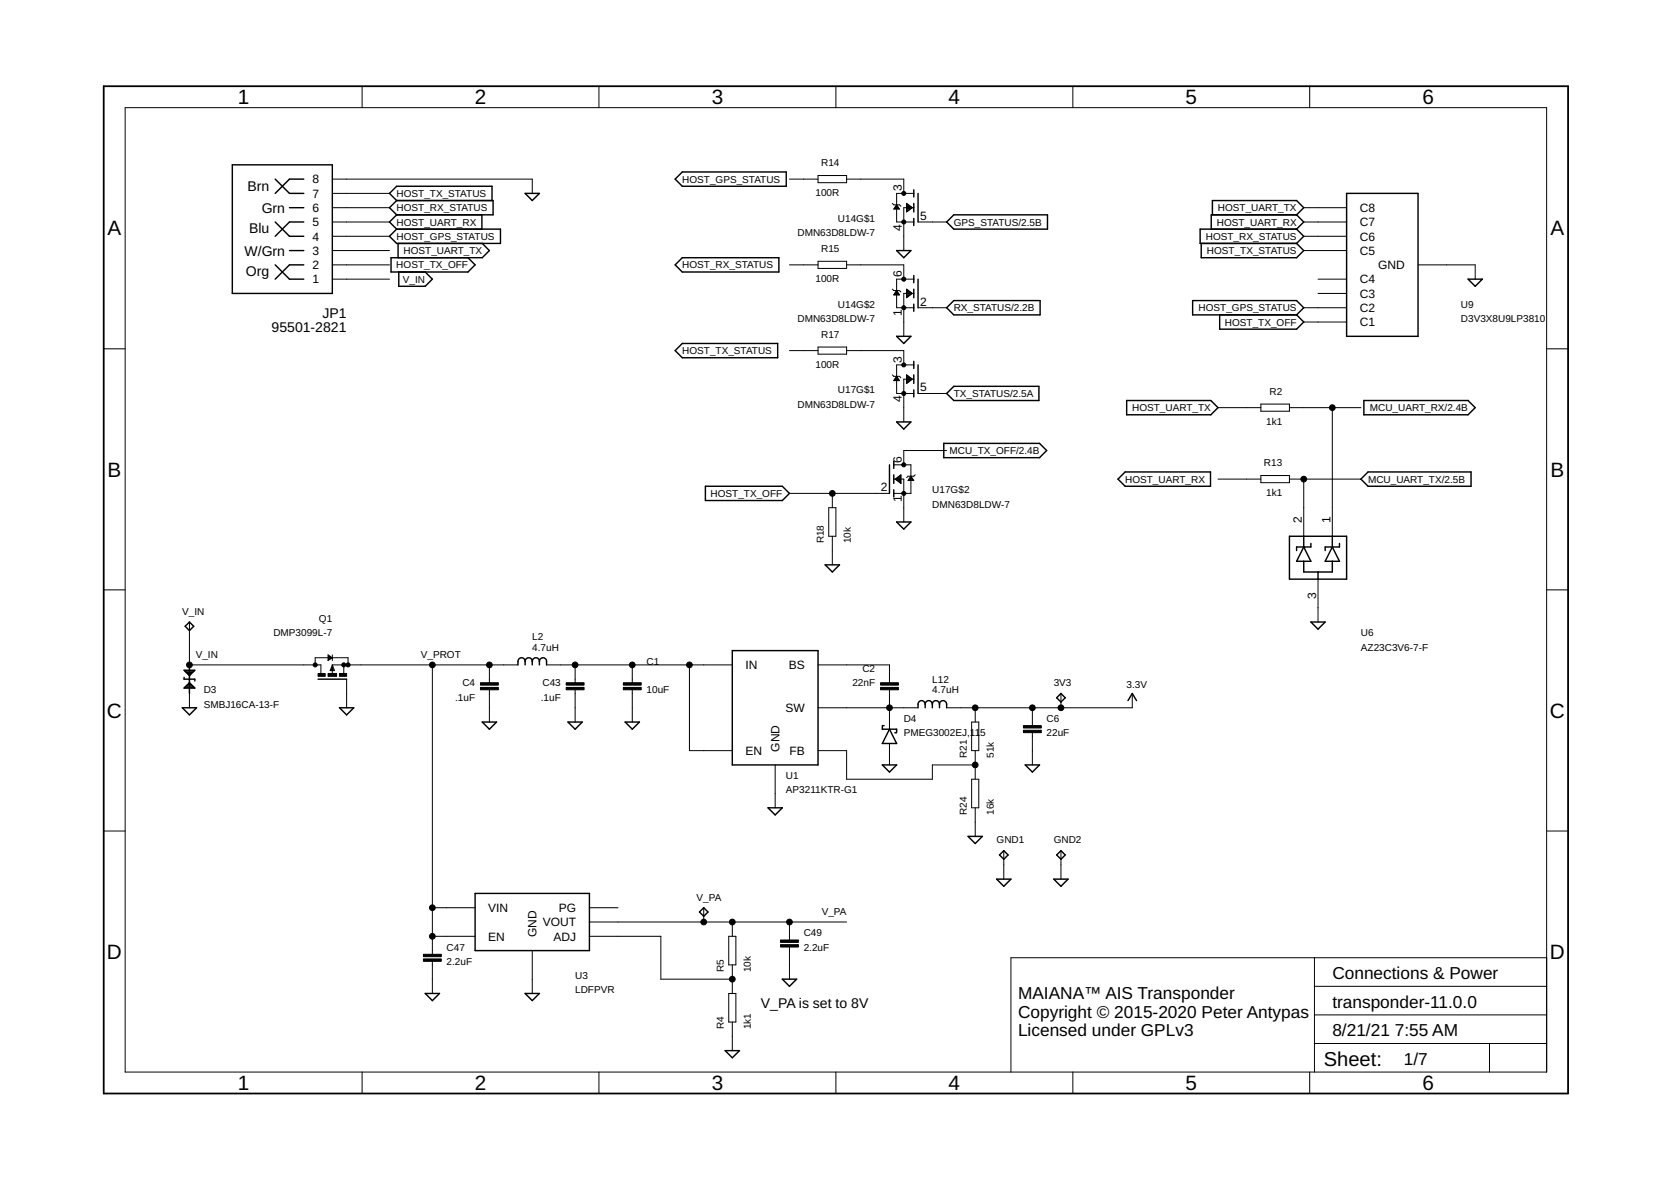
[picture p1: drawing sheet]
<svg xmlns="http://www.w3.org/2000/svg" width="297mm" height="210mm" viewBox="0 0 297 210" stroke-linecap="round" stroke-linejoin="round" font-family="sans-serif">
<g fill="none" stroke="#000" stroke-width=".25">
<path d="M41.3 29.3h17.8v22.9h-17.8zM48.9 31.8l2.6 2.6h2.5M48.9 39.5l2.6 2.5h2.5M51.5 36.9h2.5M54 31.8h-2.5l-2.6 2.6M54 39.5h-2.5l-2.6 2.5M70.5 35.6h17.2v2.6h-17.2M70.5 38.2l-1.3 1.3 1.3 1.2M70.5 35.6l-1.3-1.2 1.3-1.3h17v2.5M70.5 35.6l-1.3 1.3 1.3 1.3M85.7 38.2v2.5M93.3 34.4h2.6l-1.3 1.2z"/>
<path d="M120 31.8l1.3-1.2h18.5v2.5h-18.5zM162.4 33.7v1.3M162.4 36.2v1.5M162.4 38.8v1.3M163.2 34.4v5.1M169.5 38.2h16.7v2.5h-16.7l-1.2-1.2zM215.5 38.2v-2.6h15l1.3 1.3-1.3 1.3M230.5 38.2h-15.2v2.5M230.5 38.2l1.3 1.3-1.3 1.2M239.4 34.4h12.7v25.4h-12.7zM48.9 47.1l2.6 2.5h2.5M51.5 44.5h2.5"/>
<path d="M54 47.1h-2.5l-2.6 2.5M69.2 42l1.3-1.3h18.5v2.6h-18.5zM70.8 43.3v2.5M70.9 48.3v2.6h4.7l1.3-1.3-1.3-1.3M85.7 43.3l1.3 1.2-1.3 1.3h-16.2v2.5h13.7l1.3-1.2-1.3-1.3M120 47.1l1.3-1.3h17.2v2.5h-17.2zM159.4 44.5h2.5l-1.2 1.3zM159.4 59.8h2.5l-1.2 1.2zM162.4 49v1.2M162.4 51.4v1.5M162.4 54.1v1.2M163.2 49.6v5.1"/>
<path d="M168.3 54.7l1.2-1.3h15.4v2.6h-15.4zM212 53.4h18.5l1.3 1.3-1.3 1.3h-18.5zM213.5 43.3v2.5h17l1.3-1.3-1.3-1.2M216.8 56v2.5h13.7l1.3-1.3-1.3-1.2M230.5 40.7h-17.2v2.6h17.2M230.5 40.7l1.3 1.3-1.3 1.3M261 49.6h2.5l-1.3 1.3zM120 62.3l1.3-1.3h16.9v2.6h-16.9zM159.4 75h2.5l-1.2 1.3zM162.4 64.2v1.3M162.4 66.6v1.6M162.4 69.3v1.2"/>
<path d="M163.2 64.9v5M167.8 78.8h17l1.3 1.3-1.3 1.2h-17zM168.3 69.9l1.2-1.2h15.2v2.5h-15.2zM200.3 71.2h14.9l1.3 1.3-1.3 1.2h-14.9zM242.4 71.2h18.6l1.2 1.3-1.2 1.2h-18.6zM125.4 86.4h13.7l1.2 1.3-1.2 1.3h-13.7zM158.1 82.6v5.1M158.9 82v1.2M158.9 84.4v1.5M158.9 87.1v1.2M159.4 92.8h2.5l-1.2 1.2zM198.7 85.2l1.3-1.3h15.2v2.5h-15.2z"/>
<path d="M229.2 95.3h10.2v7.6h-10.2zM231.8 97.2l1.2 2.6h-2.5zM231.8 95.3v1.9M231.8 99.8v1.9h5v-1.9M233 96.6v.6h-2.5v.7M236.8 97.2l1.3 2.6h-2.5zM236.8 95.3v1.9M238.1 96.6v.6h-2.5v.7M243.2 83.9h18.3v2.5h-18.3l-1.3-1.2zM32.7 119.1h1.9l-.9 1zM32.9 119.3h1.6M32.9 111.3l.8-.7 .7 .7-.7 .8z"/>
<path d="M33.1 119.5h1.2M33.3 119.7h.8M33.5 119.9h.3M33.7 118.2v.9M58.4 116.6l.4 .3-.4 .3zM59.1 118.6l-.2 .5h.3l-.1-.4M93.3 117.5a.63 .63 0 0 0-.6-.6 .63 .63 0 0 0-.6 .6v.7M93.3 117.5a.63 .63 0 0 1 .7-.6 .63 .63 0 0 1 .6 .6M93.3 117.5v.7M94.6 117.5a.63 .63 0 0 1 .6-.6 .63 .63 0 0 1 .7 .6M94.6 117.5v.7M95.9 117.5a.63 .63 0 0 1 .6-.6 .63 .63 0 0 1 .7 .6v.7"/>
<path d="M95.9 117.5v.7M130.2 115.6h15.2v20.4h-15.2zM146.7 100.4h2.5l-1.2 1.3zM233 110.6h2.6l-1.3 1.2zM234.3 101.7v1.2M32.4 125.8h2.5l-1.2 1.3zM32.7 120.4v.3h1.9v.3M32.9 122.1h1.6M33.1 121.9h1.1M33.3 121.7h.7M33.5 121.5h.3M33.7 121.3l.9 1h-1.9z"/>
<path d="M33.7 120.1v1.2M33.7 122.3v1M56.5 120.7h5.1M60.3 125.8h2.6l-1.3 1.3zM85.7 128.3h2.6l-1.3 1.3zM101 128.3h2.5l-1.3 1.3zM111.1 128.3h2.6l-1.3 1.3zM156.8 136h2.6l-1.3 1.2zM156.8 129.1v.5h2.6v.5M156.8 129h.4M158.1 129.6l1.3 2.5h-2.6zM159.1 130.2h.3"/>
<path d="M164.5 125.2a.63 .63 0 0 0-.7-.7 .63 .63 0 0 0-.6 .7v.6M164.5 125.2a.63 .63 0 0 1 .6-.7 .63 .63 0 0 1 .6 .7M164.5 125.2v.6M165.7 125.2a.63 .63 0 0 1 .7-.7 .63 .63 0 0 1 .6 .7M165.7 125.2v.6M167 125.2a.63 .63 0 0 1 .6-.7 .63 .63 0 0 1 .7 .7v.6M167 125.2v.6M182.2 136h2.6l-1.3 1.2zM187.8 124l.8-.7 .8 .7-.8 .8zM200.5 124.5l.8-1.2 .7 1.2M84.5 158.8h20.3v10.2h-20.3zM136.5 143.6h2.6l-1.3 1.2z"/>
<path d="M172.1 148.7h2.5l-1.2 1.2zM177.2 156.3h2.5l-1.3 1.2zM177.7 152l.7-.8 .8 .8-.8 .7zM187.3 156.3h2.6l-1.3 1.2zM187.8 152l.8-.8 .8 .8-.8 .7zM75.6 176.6h2.5l-1.2 1.2zM93.3 176.6h2.6l-1.3 1.2zM124.3 162.1l.8-.8 .8 .8-.8 .8zM139.1 174h2.5l-1.3 1.3zM128.9 186.7h2.5l-1.2 1.3z"/>
</g>
<g fill="none" stroke="#000" stroke-width=".18">
<path d="M22.2 19.1h252.7v171.4h-252.7zM64.4 15.3v3.8M106.5 15.3v3.8M148.6 15.3v3.8M190.7 15.3v3.8M232.8 15.3v3.8M59.1 31.8h35.5v2.6M59.1 34.4h10.1M59.1 36.9h10.1M59.1 39.5h10.1M140.3 31.8h5.1M145.4 31.2h5.1v1.3h-5.1z"/>
<path d="M150.5 31.8h10.2v2.6M158.6 36.2l.3 .2h1l.2 .3M158.9 37.1h.9M159 37h.7M159.1 36.8h.6M159.2 36.7h.4M159.3 36.6h.2M159.3 36.5h.1M159.4 36.4l.5 .8h-1zM161.2 37.1h.8M161.2 37h.9M161.2 36.8h.9"/>
<path d="M161.2 36.7h.7M161.2 36.6h.6M161.2 36.5h.4M161.2 36.2l1 .7-1 .8zM161.2 37.5h.1M161.2 37.4h.3M161.2 37.3h.4M161.2 37.2h.6M161.2 36.3h.2M161.2 36.2h.1M162.4 34.4h-3v5.1h3M162.4 36.9h-1.7v7.6"/>
<path d="M163.2 39.5h5.1M231.8 36.9h7.6M231.8 39.5h7.6M59.1 49.6h10.1M59.1 47.1h10.1M59.1 44.5h10.1M59.1 42h10.1M140.3 47.1h5.1M145.4 46.4h5.1v1.3h-5.1zM150.5 47.1h10.2v2.5M158.6 51.4l.3 .2h1l.2 .3M159 52.3h.8"/>
<path d="M159 52.2h.7M159.1 52h.5M159.2 51.9h.4M159.3 51.8h.2M159.4 51.7h.1M159.4 51.6l.5 .8h-1zM161.2 51.4l1 .8-1 .7zM161.2 52.4h.7M161.2 52.3h.8M161.2 52h.8M161.2 51.9h.7M161.2 51.8h.5"/>
<path d="M161.2 51.7h.3M161.2 52.9h.1M161.2 52.7h.2M161.2 52.6h.3M161.2 52.5h.5M161.2 51.5h.2M161.2 51.4h.1M162.4 49.6h-3v5.1h3M162.4 52.2h-1.7v7.6M163.2 54.7h5.1M231.8 44.5h7.6M231.8 42h7.6"/>
<path d="M231.8 57.2h7.6M231.8 54.7h7.6M234.3 49.6h5.1M234.3 52.2h5.1M252.1 47.1h10.1v2.5M18.4 62h3.8M140.3 62.3h5.1M145.4 61.7h5.1v1.2h-5.1zM150.5 62.3h10.2v2.6M158.6 66.6l.3 .3h1l.2 .2M158.9 67.6h1M159 67.5h.8"/>
<path d="M159.1 67.4h.6M159.2 67.2h.4M159.2 67.1h.3M159.3 67h.1M159.4 66.9l.5 .7h-1zM161.2 66.6l1 .8-1 .8zM161.2 66.9h.3M161.2 67.6h.7M161.2 67.5h.9M161.2 67.4h.9M161.2 67.2h.8M161.2 67.1h.6"/>
<path d="M161.2 67h.4M161.2 68.1h.1M161.2 67.9h.2M161.2 67.8h.4M161.2 67.7h.5M161.2 66.7h.1M161.2 66.6v.1M162.4 67.4h-1.7v7.6M162.4 64.9h-3v5h3M163.2 69.9h5.1M216.5 72.5h7.6M224.1 71.8h5.1v1.3h-5.1z"/>
<path d="M229.2 72.5h12.7M236.8 72.5v22.8M274.9 62h3.8M140.3 87.7h17.8M147.3 90.2h1.3v5.1h-1.3zM148 87.7v2.5M148 95.3v5.1M158.9 85.2h1.8v7.6M158.9 82.6h3v5.1h-3M159.1 85.2l1-.8v1.5zM159.2 85.2h.9M159.2 85.1h.9"/>
<path d="M159.3 85.3h.8M159.4 85h.7M159.5 85.4h.6M159.6 84.8h.5M159.7 85.6h.4M159.7 84.7h.4M159.8 85.7h.3M159.9 84.6h.2M160 85.8h.1M160 84.5h.1M160.1 85.9h.1M161.5 85.3h.9"/>
<path d="M161.6 85.2h.7M161.6 85.1h.6M161.7 85h.4M161.8 84.8h.3M161.9 84.7h.1M161.9 84.6l.5 .8h-1zM162.7 84.4l-.3 .2h-1l-.2 .3M168.3 80.1h-7.6v2.5M216.5 85.2h7.6M224.1 84.5h5.1v1.3h-5.1zM229.2 85.2h12.7M231.8 85.2v10.1"/>
<path d="M18.4 104.8h3.8M33.7 118.2h23.3v1.5M33.7 110.6v15.2M56 118.2v-1.3h5.9v1.3M58.3 116.4l.8 .5-.8 .5zM59.1 118.2h33M59.1 118.2l.4 1h-.8zM59.1 116.4v1M59.1 118.2v1.5M61.1 118.2v1.5M76.9 118.2v51.4M87 118.2v3.1"/>
<path d="M97.2 118.2h33M102.2 118.2v3.1M112.4 118.2v3.1M122.6 118.2v15.2h7.6M145.4 118.2h12.7v3.1M234.3 102.9v7.7M274.9 104.8h3.8M61.6 120.7v5.1M87 122.6v5.7M102.2 122.6v5.7M112.4 122.6v5.7M137.8 136v7.6"/>
<path d="M145.4 133.4h5.1v5.1h15.2v-2.5h7.7M145.4 125.8h17.8M158.1 122.6v7M158.1 132.1v3.9M172.7 128.3h1.3v5.1h-1.3zM172.7 138.5h1.3v5.1h-1.3zM173.4 125.8v2.5M173.4 133.4v5.1M183.5 125.8v3.2M183.5 130.2v5.8M188.6 123.3v2.5M201.3 123.3v2.5h-33"/>
<path d="M18.4 147.7h3.8M173.4 143.6v5.1M178.4 151.2v5.1M188.6 151.2v5.1M274.9 147.7h3.8M76.9 166.4h7.6M76.9 161.3h7.6M76.9 170.9v5.7M94.6 169v7.6M104.8 166.4h12.7v7.6h12.7M104.8 161.3h5.1M104.8 163.9h45.7"/>
<path d="M125.1 161.3v2.6M129.5 166.4h1.3v5.1h-1.3zM129.5 176.6h1.3v5.1h-1.3zM130.2 163.9v2.5M130.2 171.5v5.1M140.3 163.9v3.1M140.3 168.3v5.7M233.7 170.2v20.3M233.7 175.3h41.2M274.9 170.2h-95.2v20.3M64.4 190.5v3.9M106.5 190.5v3.9"/>
<path d="M130.2 181.7v5M148.6 190.5v3.9M190.7 190.5v3.9M232.8 190.5v3.9M233.7 185.5h41.2M233.7 180.4h41.2M264.8 185.5v5"/>
</g>
<path d="M18.4 15.3h260.3v179.1h-260.3z" fill="none" stroke="#000" stroke-width=".32"/>
<g fill="#000" stroke="#000" stroke-width=".18">
<path d="M56.5 119.7h1.3v.5h-1.3zM58.3 119.7h1.5v.5h-1.5zM60.3 119.7h1.3v.5h-1.3zM85.4 121.3h3.2v.5h-3.2zM85.4 122.2h3.2v.4h-3.2zM100.6 121.3h3.2v.5h-3.2zM100.6 122.2h3.2v.4h-3.2zM110.8 121.3h3.2v.5h-3.2zM110.8 122.2h3.2v.4h-3.2zM156.5 121.3h3.2v.5h-3.2zM156.5 122.2h3.2v.4h-3.2zM181.9 129h3.2v.4h-3.2z"/>
<path d="M181.9 129.8h3.2v.4h-3.2zM75.3 169.6h3.1v.4h-3.1zM75.3 170.4h3.1v.5h-3.1zM138.7 167.1h3.2v.4h-3.2zM138.7 167.9h3.2v.4h-3.2z"/>
</g>
<g fill="#000" stroke="#000" stroke-width=".18">
<circle cx="160.7" cy="39.5" r=".36"/>
<circle cx="160.7" cy="34.4" r=".36"/>
<circle cx="160.7" cy="54.7" r=".36"/>
<circle cx="160.7" cy="49.6" r=".36"/>
<circle cx="160.7" cy="69.9" r=".36"/>
<circle cx="160.7" cy="64.9" r=".36"/>
<circle cx="236.8" cy="72.5" r=".51"/>
<circle cx="148" cy="87.7" r=".51"/>
<circle cx="160.7" cy="82.6" r=".36"/>
<circle cx="160.7" cy="87.7" r=".36"/>
<circle cx="231.8" cy="85.2" r=".51"/>
<circle cx="33.7" cy="118.2" r=".51"/>
<circle cx="56" cy="118.2" r=".36"/>
<circle cx="61.1" cy="118.2" r=".36"/>
<circle cx="61.9" cy="118.2" r=".36"/>
<circle cx="76.9" cy="118.2" r=".51"/>
<circle cx="87" cy="118.2" r=".51"/>
<circle cx="102.2" cy="118.2" r=".51"/>
<circle cx="112.4" cy="118.2" r=".51"/>
<circle cx="122.6" cy="118.2" r=".51"/>
<circle cx="158.1" cy="125.8" r=".51"/>
<circle cx="173.4" cy="136" r=".51"/>
<circle cx="173.4" cy="125.8" r=".51"/>
<circle cx="183.5" cy="125.8" r=".51"/>
<circle cx="188.6" cy="125.8" r=".51"/>
<circle cx="76.9" cy="161.3" r=".51"/>
<circle cx="76.9" cy="166.4" r=".51"/>
<circle cx="125.1" cy="163.9" r=".51"/>
<circle cx="130.2" cy="163.9" r=".51"/>
<circle cx="130.2" cy="174" r=".51"/>
<circle cx="140.3" cy="163.9" r=".51"/>
</g>
<g font-size="3.7">
<text x="42.3" y="18.5">1</text>
<text x="84.4" y="18.5">2</text>
<text x="126.5" y="18.5">3</text>
<text x="168.6" y="18.5">4</text>
<text x="210.7" y="18.5">5</text>
<text x="252.9" y="18.5">6</text>
<text x="19.1" y="41.9">A</text>
<text x="275.6" y="41.9">A</text>
<text x="19.1" y="84.7">B</text>
<text x="275.6" y="84.7">B</text>
<text x="19" y="127.6">C</text>
<text x="275.5" y="127.6">C</text>
<text x="19" y="170.4">D</text>
<text x="275.5" y="170.4">D</text>
<text x="42.3" y="193.7">1</text>
<text x="84.4" y="193.7">2</text>
<text x="126.5" y="193.7">3</text>
<text x="168.6" y="193.7">4</text>
<text x="210.7" y="193.7">5</text>
<text x="252.9" y="193.7">6</text>
</g>
<text font-size="3.6" x="235.3" y="189.4">Sheet:</text>
<g font-size="3.1">
<text x="181" y="177.6">MAIANA™ AIS Transponder</text>
<text x="236.8" y="174">Connections &amp; Power</text>
<text x="236.8" y="179.1">transponder-11.0.0</text>
<text x="181" y="180.9">Copyright © 2015-2020 Peter Antypas</text>
<text x="181" y="184.2">Licensed under GPLv3</text>
<text x="236.8" y="184.2">8/21/21</text>
<text x="247.9" y="184.2">7:55 AM</text>
<text x="249.5" y="189.3">1/7</text>
</g>
<g font-size="2.5">
<text x="44" y="33.9">Brn</text>
<text x="44.3" y="41.5">Blu</text>
<text x="46.5" y="37.9">Grn</text>
<text x="43.5" y="45.5">W/Grn</text>
<text x="43.7" y="49.1">Org</text>
<text x="48.3" y="59">95501-2821</text>
<text x="57.3" y="56.5">JP1</text>
<text x="135.3" y="179.1">V_PA is set to 8V</text>
</g>
<g font-size="2.1">
<text x="55.5" y="32.6">8</text>
<text x="55.5" y="35.1">7</text>
<text x="160.3" y="34" transform="rotate(-90 160.3 34)">3</text>
<text x="55.5" y="37.7">6</text>
<text x="55.5" y="40.2">5</text>
<text x="160.3" y="41" transform="rotate(-90 160.3 41)">4</text>
<text x="163.5" y="39.1">5</text>
<text x="241.7" y="40.2">C7</text>
<text x="241.7" y="37.7">C8</text>
<text x="55.5" y="47.8">2</text>
<text x="55.5" y="45.3">3</text>
<text x="55.5" y="42.8">4</text>
<text x="241.7" y="45.3">C5</text>
<text x="241.7" y="42.8">C6</text>
<text x="245" y="47.8">GND</text>
<text x="55.5" y="50.4">1</text>
<text x="160.3" y="49.3" transform="rotate(-90 160.3 49.3)">6</text>
<text x="241.7" y="52.9">C3</text>
<text x="241.7" y="50.4">C4</text>
<text x="160.3" y="56.2" transform="rotate(-90 160.3 56.2)">1</text>
<text x="163.5" y="54.3">2</text>
<text x="241.7" y="58">C1</text>
<text x="241.7" y="55.4">C2</text>
<text x="160.3" y="64.5" transform="rotate(-90 160.3 64.5)">3</text>
<text x="160.3" y="71.5" transform="rotate(-90 160.3 71.5)">4</text>
<text x="163.5" y="69.6">5</text>
<text x="160.3" y="82.3" transform="rotate(-90 160.3 82.3)">6</text>
<text x="156.6" y="87.3">2</text>
<text x="160.3" y="89.2" transform="rotate(-90 160.3 89.2)">1</text>
<text x="231.4" y="93" transform="rotate(-90 231.4 93)">2</text>
<text x="236.5" y="93" transform="rotate(-90 236.5 93)">1</text>
<text x="233.9" y="106.5" transform="rotate(-90 233.9 106.5)">3</text>
<text x="132.5" y="118.9">IN</text>
<text x="140.2" y="118.9">BS</text>
<text x="139.6" y="126.6">SW</text>
<text x="132.5" y="134.2">EN</text>
<text x="138.6" y="133.6" transform="rotate(-90 138.6 133.6)">GND</text>
<text x="140.3" y="134.2">FB</text>
<text x="86.8" y="167.2">EN</text>
<text x="86.8" y="162.1">VIN</text>
<text x="95.4" y="166.6" transform="rotate(-90 95.4 166.6)">GND</text>
<text x="96.5" y="164.6">VOUT</text>
<text x="98.4" y="167.2">ADJ</text>
<text x="99.4" y="162.1">PG</text>
</g>
<g font-size="1.8">
<text x="146" y="29.5">R14</text>
<text x="70.5" y="35">HOST_TX_STATUS</text>
<text x="121.3" y="32.5">HOST_GPS_STATUS</text>
<text x="145" y="34.9">100R</text>
<text x="70.5" y="40.1">HOST_UART_RX</text>
<text x="70.5" y="37.5">HOST_RX_STATUS</text>
<text x="141.8" y="42">DMN63D8LDW-7</text>
<text x="148.9" y="39.5">U14G$1</text>
<text x="169.5" y="40.1">GPS_STATUS/2.5B</text>
<text x="216.3" y="40.1">HOST_UART_RX</text>
<text x="216.5" y="37.5">HOST_UART_TX</text>
<text x="70.5" y="47.7">HOST_TX_OFF</text>
<text x="70.5" y="42.6">HOST_GPS_STATUS</text>
<text x="71.7" y="45.2">HOST_UART_TX</text>
<text x="121.3" y="47.7">HOST_RX_STATUS</text>
<text x="146" y="44.8">R15</text>
<text x="214.4" y="42.6">HOST_RX_STATUS</text>
<text x="214.6" y="45.2">HOST_TX_STATUS</text>
<text x="71.6" y="50.2">V_IN</text>
<text x="145" y="50.1">100R</text>
<text x="141.8" y="57.2">DMN63D8LDW-7</text>
<text x="146" y="60">R17</text>
<text x="148.9" y="54.7">U14G$2</text>
<text x="169.5" y="55.3">RX_STATUS/2.2B</text>
<text x="213.1" y="55.3">HOST_GPS_STATUS</text>
<text x="217.7" y="57.9">HOST_TX_OFF</text>
<text x="259.7" y="57.2">D3V3X8U9LP3810</text>
<text x="259.7" y="54.7">U9</text>
<text x="121.3" y="62.9">HOST_TX_STATUS</text>
<text x="145" y="65.4">100R</text>
<text x="148.9" y="69.9">U17G$1</text>
<text x="169.5" y="70.6">TX_STATUS/2.5A</text>
<text x="225.7" y="70.2">R2</text>
<text x="141.8" y="72.5">DMN63D8LDW-7</text>
<text x="201.3" y="73.1">HOST_UART_TX</text>
<text x="225.1" y="75.5">1k1</text>
<text x="243.5" y="73.1">MCU_UART_RX/2.4B</text>
<text x="168.8" y="80.7">MCU_TX_OFF/2.4B</text>
<text x="224.7" y="82.8">R13</text>
<text x="126.3" y="88.3">HOST_TX_OFF</text>
<text x="165.7" y="87.7">U17G$2</text>
<text x="200" y="85.8">HOST_UART_RX</text>
<text x="225.1" y="88.2">1k1</text>
<text x="243.2" y="85.8">MCU_UART_TX/2.5B</text>
<text x="165.7" y="90.2">DMN63D8LDW-7</text>
<text x="146.5" y="96.6" transform="rotate(-90 146.5 96.6)">R18</text>
<text x="151.3" y="96.6" transform="rotate(-90 151.3 96.6)">10k</text>
<text x="32.4" y="109.3">V_IN</text>
<text x="48.6" y="113.1">DMP3099L-7</text>
<text x="56.7" y="110.6">Q1</text>
<text x="94.6" y="113.7">L2</text>
<text x="241.9" y="113.1">U6</text>
<text x="34.8" y="116.9">V_IN</text>
<text x="74.8" y="116.9">V_PROT</text>
<text x="94.6" y="115.6">4.7uH</text>
<text x="114.9" y="118.2">C1</text>
<text x="153.3" y="119.4">C2</text>
<text x="241.9" y="115.6">AZ23C3V6-7-F</text>
<text x="36.2" y="125.8">SMBJ16CA-13-F</text>
<text x="36.2" y="123.3">D3</text>
<text x="80.9" y="124.5">.1uF</text>
<text x="82.2" y="122">C4</text>
<text x="96.1" y="124.5">.1uF</text>
<text x="96.4" y="122">C43</text>
<text x="114.9" y="123.3">10uF</text>
<text x="151.5" y="122">22nF</text>
<text x="165.7" y="123.3">4.7uH</text>
<text x="165.7" y="121.3">L12</text>
<text x="187.3" y="122">3V3</text>
<text x="200.3" y="122.2">3.3V</text>
<text x="160.7" y="130.9">PMEG3002EJ,11</text>
<text x="160.7" y="128.3">D4</text>
<text x="174.3" y="130.9">5</text>
<text x="186" y="130.9">22uF</text>
<text x="186" y="128.3">C6</text>
<text x="171.9" y="134.7" transform="rotate(-90 171.9 134.7)">R21</text>
<text x="176.7" y="134.7" transform="rotate(-90 176.7 134.7)">51k</text>
<text x="139.7" y="141">AP3211KTR-G1</text>
<text x="139.7" y="138.5">U1</text>
<text x="171.9" y="144.8" transform="rotate(-90 171.9 144.8)">R24</text>
<text x="176.7" y="144.8" transform="rotate(-90 176.7 144.8)">16k</text>
<text x="177.2" y="149.9">GND1</text>
<text x="187.3" y="149.9">GND2</text>
<text x="123.8" y="160.1">V_PA</text>
<text x="142.9" y="166.4">C49</text>
<text x="146.1" y="162.6">V_PA</text>
<text x="79.4" y="171.5">2.2uF</text>
<text x="79.4" y="169">C47</text>
<text x="128.7" y="172.8" transform="rotate(-90 128.7 172.8)">R5</text>
<text x="133.5" y="172.8" transform="rotate(-90 133.5 172.8)">10k</text>
<text x="142.9" y="169">2.2uF</text>
<text x="102.2" y="176.6">LDFPVR</text>
<text x="102.2" y="174">U3</text>
<text x="128.7" y="182.9" transform="rotate(-90 128.7 182.9)">R4</text>
<text x="133.5" y="182.9" transform="rotate(-90 133.5 182.9)">1k1</text>
</g>
</svg>
